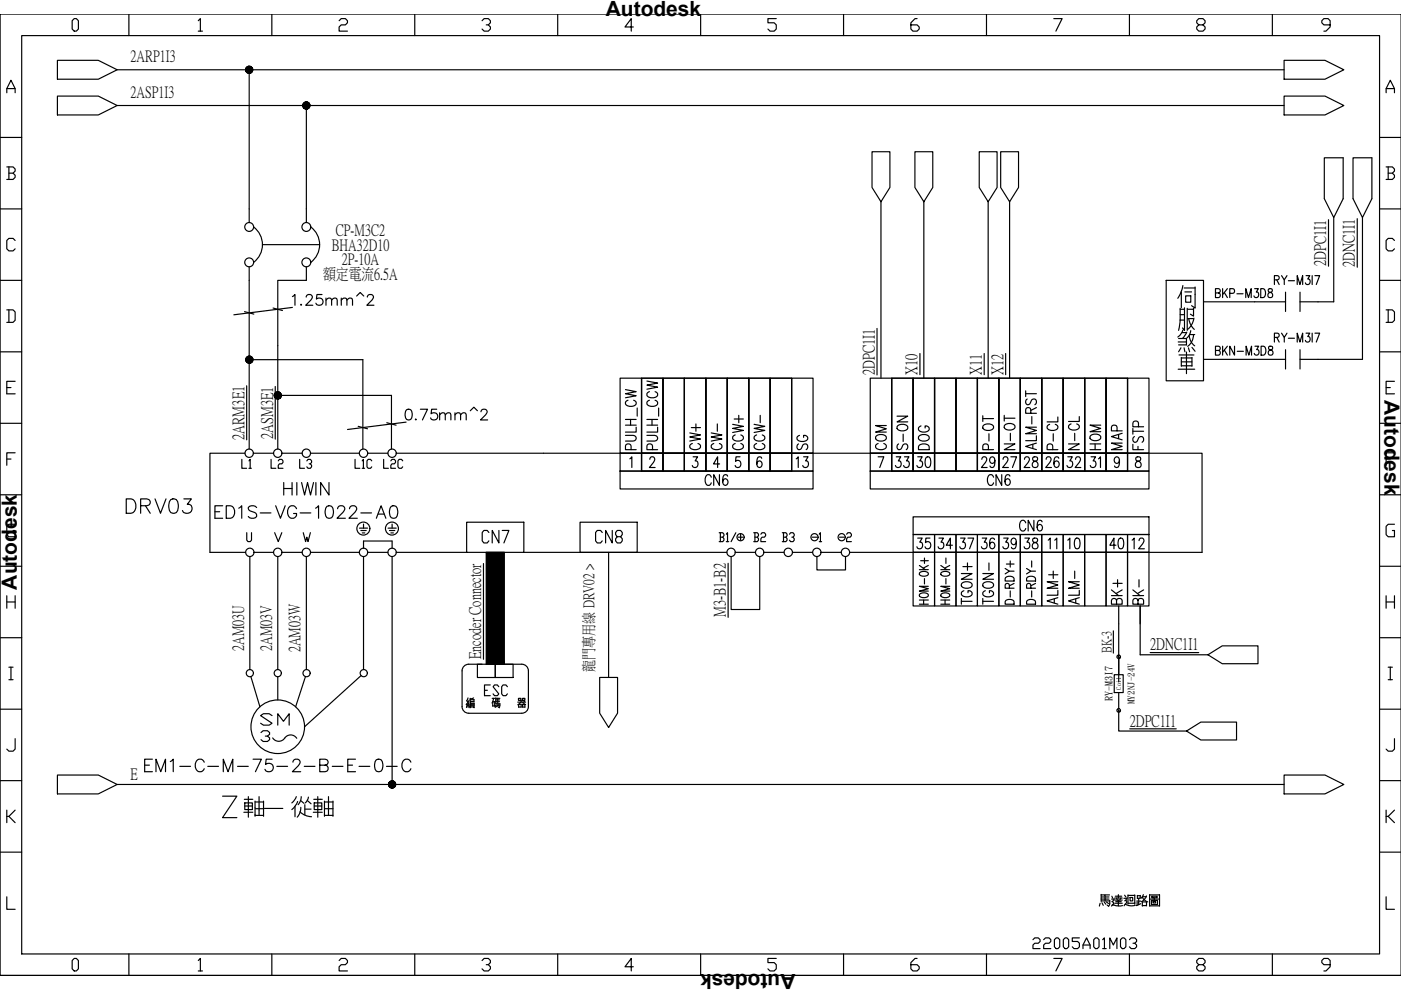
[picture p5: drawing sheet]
<svg xmlns="http://www.w3.org/2000/svg" width="297mm" height="210mm" viewBox="0 0 297 210" stroke-linecap="round" stroke-linejoin="round" font-family="sans-serif">
<g fill="none" stroke="#000" stroke-width=".25">
<path d="M1.4 19.7v-.9l.9-1.8 .9 1.8v.9M1.4 18.8h1.8M4.6 7.5h287.9v194.8h-287.9zM15.7 3.9h.5l.4 .5v1.8l-.4 .4h-.5l-.4-.4v-1.8zM27.3 3v4.5M42 4.4l.5-.5v2.7M42 6.6h.9M57.6 3v4.5M71.9 4.4l.4-.5h.9l.5 .5v.4l-.5 .5h-.9l-.4 .4v.9h1.8M87.9 3v4.5M102.2 4.4l.4-.5h.9l.5 .5v.4l-.5 .5h-.4M103.5 5.3l.5 .4v.5l-.5 .4h-.9l-.4-.4"/>
<path d="M118.2 3v4.5M134.3 5.7h-1.8l1.3-1.8v2.7M148.5 3v4.5M164.6 3.9h-1.8v.9h1.3l.5 .5v.9l-.5 .4h-.8l-.5-.4M178.8 3v4.5M194.4 3.9h-.4l-.9 .9v1.4l.5 .4h.8l.5-.4v-.5l-.5-.4h-1.3M209.2 3v4.5M223.4 3.9h1.8l-1.3 2.7M239.5 3v4.5M254.2 5.3l-.5-.5v-.4l.5-.5h.9l.4 .5v.4l-.4 .5h-.9l-.5 .4v.5l.5 .4h.9l.4-.4v-.5l-.4-.4M269.8 3v4.5M282 5.3h-1.3l-.5-.5v-.4l.5-.5h.9l.4 .5v1.3l-.9 .9h-.4"/>
<path d="M293.9 19.7v-.9l.9-1.8 .9 1.8v.9M293.9 18.8h1.8M.1 29.1h4.5M1.4 35.4h1.4l.4 .4v.5l-.4 .4M1.9 36.7h.9l.4 .5v.4l-.4 .4h-1.4M1.9 35.4v2.6M292.5 29.1h4.5M293.9 35.4h1.3l.5 .4v.5l-.5 .4M294.3 36.7h.9l.5 .5v.4l-.5 .4h-1.3M294.3 35.4v2.6M.1 44.3h4.5M.1 59.4h4.5"/>
<path d="M3.2 51l-.4-.5h-.9l-.5 .5v1.8l.5 .4h.9l.4-.4M292.5 44.3h4.5M292.5 59.4h4.5M295.7 51l-.5-.5h-.9l-.4 .5v1.8l.4 .4h.9l.5-.4M.1 74.6h4.5M1.4 65.7h1.4l.4 .4v1.8l-.4 .5h-1.4M1.9 65.7v2.7M292.5 74.6h4.5M293.9 65.7h1.3l.5 .4v1.8l-.5 .5h-1.3M294.3 65.7v2.7M.1 89.8h4.5M1.4 82.2h.9"/>
<path d="M1.4 97.3h.9M3.2 80.8h-1.8v2.7h1.8M3.2 96h-1.8v2.7M292.5 89.8h4.5M293.9 82.2h.9M293.9 97.3h.9M295.7 80.8h-1.8v2.7h1.8M295.7 96h-1.8v2.7M.1 104.9h4.5M3.2 111.2h-1.3l-.5 .4v1.8l.5 .4h1.3v-1.3h-.4M292.5 104.9h4.5M295.7 111.2h-1.4l-.4 .4v1.8l.4 .4h1.4v-1.3h-.5"/>
<path d="M.1 120.1h4.5M.1 135.2h4.5M1.4 126.3v2.7M1.4 127.6h1.8M3.2 126.3v2.7M292.5 120.1h4.5M292.5 135.2h4.5M293.9 127.6h1.8M293.9 126.3v2.7M295.7 126.3v2.7M.1 150.4h4.5M1.9 141.5h.9"/>
<path d="M1.9 144.1h.9M2.3 141.5v2.6M3.2 156.6v2.2l-.4 .5h-.9l-.5-.5M292.5 150.4h4.5M294.3 141.5h.9M294.3 144.1h.9M294.8 141.5v2.6M295.7 156.6v2.2l-.5 .5h-.9l-.4-.5M.1 165.5h4.5M1.4 171.8v2.6M1.9 173.1l1.3 1.3M3.2 171.8l-1.3 1.3h-.5"/>
<path d="M292.5 165.5h4.5M293.9 171.8v2.6M294.3 173.1l1.4 1.3M295.7 171.8l-1.4 1.3h-.4M.1 180.7h4.5M1.4 190.1v2.7h1.8M292.5 180.7h4.5M293.9 190.1v2.7h1.8M.1 206.8h296.9M15.7 203.2h.5l.4 .5v1.7l-.4 .5h-.5l-.4-.5v-1.7zM27.3 202.3v4.5M42 203.7l.5-.5v2.7"/>
<path d="M42 205.9h.9M57.6 202.3v4.5M71.9 203.7l.4-.5h.9l.5 .5v.4l-.5 .4h-.9l-.4 .5v.9h1.8M87.9 202.3v4.5M102.2 203.7l.4-.5h.9l.5 .5v.4l-.5 .4h-.4M103.5 204.5l.5 .5v.4l-.5 .5h-.9l-.4-.5M118.2 202.3v4.5M134.3 205h-1.8l1.3-1.8v2.7M148.5 202.3v4.5M164.6 203.2h-1.8v.9h1.3l.5 .4v.9l-.5 .5h-.8l-.5-.5M178.8 202.3v4.5M194.4 203.2h-.4l-.9 .9v1.3l.5 .5h.8l.5-.5v-.4l-.5-.5h-1.3"/>
<path d="M209.2 202.3v4.5M223.4 203.2h1.8l-1.3 2.7M239.5 202.3v4.5M254.2 204.5l-.5-.4v-.4l.5-.5h.9l.4 .5v.4l-.4 .4h-.9l-.5 .5v.4l.5 .5h.9l.4-.5v-.4l-.4-.5M269.8 202.3v4.5M282 204.5h-1.3l-.5-.4v-.4l.5-.5h.9l.4 .5v1.3l-.9 .9h-.4"/>
</g>
<g fill="none" stroke="#000" stroke-width=".25">
<path d="M233.2 191.5l-.1 .6M233.5 189.7h.8v1.3M233.5 189.6v1.5M233.5 190.6h1.6M233.5 191h1.8M233.5 190.2h1.6M233.6 191.4l.3 .5M234.1 191.3l.4 .4M234.3 189.7h.9M234.6 191.2l.4 .4M234.7 191.9l.3 .2M235.3 190.9a1.3 1.3 0 0 1-.3 1.3"/>
<path d="M235.7 190.6h.5M235.7 190l.2 .4M235.8 191.9l1.5 .2 .7-.1M236 191.8l-.3 .3M236.2 190.6l-.4 .6 .3 .2-.2 .4M236.3 190.4h1.6M236.3 190.8h1.6M236.3 191.5h1.6M236.4 190h1.4M236.6 191.2h1.1M236.7 190.4l.2 .4M237.1 190.8v1.3"/>
<path d="M237.1 189.7v.7M237.7 190.4l-.3 .4M238.3 190.5h.6M238.4 189.8l.3 .4M238.5 191h.3l.1 .3-.6 .8M238.6 191.7l1.2 .4 .9-.2M239 190.3l-.5 .7M239.2 189.7v2M239.2 191.5h1.4M239.2 189.8h1.4M239.6 190.3h.6v.7h-.6zM240.6 189.7v2"/>
<path d="M241.1 191v.9M241.1 189.8v.7M241.1 189.9h.7M241.4 191.1h.5M241.4 190.5v1.3M241.8 189.8v.7h-.7M241.9 191.6l-1 .4M242.2 190.2l.5 .7 .7 .3M242.2 191.2h.9M242.2 191.2v.8h.9M242.2 192v.1M242.3 190.1h.7"/>
<path d="M242.4 189.7l-.5 .8M243.1 190l-.4 .7-.7 .5M243.1 191.1v1M243.7 189.7v2.4M243.7 189.7h2.1M243.7 192.1h2.1M243.9 190.6h1.7M244.1 190.9h1.3v.9h-1.3zM244.2 190h1.1v.3h-1.1zM244.5 191.1v.4h.5v-.4h-.5M244.7 190.3v.5M245.8 189.7v2.4"/>
</g>
<!-- layer: 0 -->
<g fill="none" stroke="#000" stroke-width=".25">
<path d="M12.2 12.8h8.6l4 2-4 2h-8.6zM24.8 14.8h247.5M52.8 14.8v32.4M272.3 12.8h8.6l4 2-4 2h-8.6zM12.2 20.4h8.6l4 2-4 2h-8.6zM24.8 22.4h247.5M65 22.4v24.8M207.6 32.2h3.8v7.5l-1.9 3.1-1.9-3.1zM212.2 32.2h3.7v7.5l-1.8 3.1-1.9-3.1zM272.3 20.4h8.6l4 2-4 2h-8.6zM280.8 33.5h4v8.6l-2 4-2-4zM286.9 33.5h4v8.6l-2 4-2-4z"/>
<path d="M52.8 56.6v38.6M53.8 48.1a4.7 4.7 0 0 1 0 7.5M55.6 51.9h12.2M65 56.6v2.8h-6.1v35.8M65.9 48.1a4.7 4.7 0 0 1 0 7.5M186.8 42.8l-1.9-3.1v-7.5h3.8v7.5l-1.9 3.1v37.4M195.9 42.8l-1.9-3.1v-7.5h3.8v7.5l-1.9 3.1v37.4M209.5 42.8v37.4M214.1 42.8v37.4M270.2 59.3l.9-.1 .1-.2-.1-.5-.9-.1v1.9M271.7 58.4l.6 .9 .6-.9M273.2 59.5h1.3"/>
<path d="M276.9 58.4h.8l-.4 .8a.56 .56 0 0 1 .4 .8 .56 .56 0 0 1-.9 0M278.2 58.4v1.9M278.8 58.4h1l-.7 1.9M281.7 46.6v9.8M282.8 46.1v17.9h-7.2M287.8 46.4v10.3M288.9 46.1v30.1h-13.3M51.8 66.1l2 .5M52.8 76.3h24.1v18.9M57.9 65.3l2 .5M62 65.2l-12.4 1.5M185.9 69.6v9.9"/>
<path d="M195 74.9v4.5M208.7 74.9v4.5M213.2 74.9v4.5M270.2 71.5l.9-.1 .1-.2-.1-.5-.9-.1v1.9M271.7 70.6l.6 .9 .6-.9M272.6 61.9v4.1M273.2 71.7h1.3M275 72.5v-1.9l.6 1.9 .6-1.9v1.9M275 60.3v-1.9l.6 1.9 .6-1.9v1.9M275.6 61.9v4.1M275.6 74.1v4.1M276.9 70.6h.8l-.4 .8a.56 .56 0 0 1 .4 .8 .56 .56 0 0 1-.9 0"/>
<path d="M278.2 70.6v1.9M278.8 70.6h1l-.7 1.9M51.9 96.1h-7.4v21h7.6M52.3 81.8v11.5M53.7 96.1h4.3M58.4 81.9v11.2M58.9 83.8h24.1v11.4M59.8 96.1h4.3M65.8 96.1h10.4M75.9 90.4l2 .5M78 96.1h4.3M82 89.6l2 .6"/>
<path d="M84 96.1h170.9v21h-74.8M86.1 89.5l-12.4 1.6M131.5 99.9h40.9v3.8h-40.9zM131.5 96.1h4.5v3.8h-4.5zM131.5 80.2h4.5v15.9h-4.5zM133.5 97.3l.5-.4v2.2M136 96.1h4.6v3.8h-4.6zM136 80.2h4.6v15.9h-4.6zM137.8 97.4l.3-.5h.4l.2 .2a.81 .81 0 0 1-.1 .9l-.9 1.1h1.2M140.6 96.1h4.5v3.8h-4.5zM140.6 80.2h4.5v15.9h-4.5zM145.1 96.1h4.6v3.8h-4.6z"/>
<path d="M145.1 80.2h4.6v15.9h-4.6zM147 96.9h.9l-.5 .8a.67 .67 0 0 1 .5 1 .67 .67 0 0 1-1.1 0M149.7 96.1h4.5v3.8h-4.5zM149.7 80.2h4.5v15.9h-4.5zM152.6 98.4h-1.3l.8-1.5v2.2M154.2 96.1h4.5v3.8h-4.5zM154.2 80.2h4.5v15.9h-4.5zM156.9 96.9h-.9v.9a.7 .7 0 0 1 .9 .1 .7 .7 0 0 1 0 .9 .7 .7 0 0 1-.9 .1l-.1-.2M158.7 96.1h4.6v3.8h-4.6zM158.7 80.2h4.6v15.9h-4.6zM161.5 97.2a.49 .49 0 0 0-.8-.2 1.54 1.54 0 0 0 .3 2.1 .67 .67 0 0 0 .6-.8 .67 .67 0 0 0-.9-.5l-.2 .6M163.3 96.1h4.5v3.8h-4.5z"/>
<path d="M163.3 80.2h4.5v15.9h-4.5zM167.8 80.2h4.6v15.9h-4.6zM169.5 92.3a.67 .67 0 0 0-.5 .8 .67 .67 0 0 0 .8 .5l.9-.1a.63 .63 0 0 0 .5-.8 .63 .63 0 0 0-.8-.4v.4M184.5 99.9h59.1v3.8h-59.1zM184.5 96.1h4.6v3.8h-4.6zM184.5 80.2h4.6v15.9h-4.6zM186.2 96.9h1.2l-.9 2.2M189.1 80.2h4.5v15.9h-4.5zM193.6 80.2h4.5v15.9h-4.5zM198.1 96.1h4.6v3.8h-4.6zM198.1 80.2h4.6v15.9h-4.6zM202.7 96.1h4.5v3.8h-4.5z"/>
<path d="M202.7 80.2h4.5v15.9h-4.5zM207.2 80.2h4.6v15.9h-4.6zM211.8 80.2h4.5v15.9h-4.5zM216.3 80.2h4.6v15.9h-4.6zM220.9 80.2h4.5v15.9h-4.5zM225.4 80.2h4.6v15.9h-4.6zM230 80.2h4.5v15.9h-4.5zM234.5 96.1h4.6v3.8h-4.6zM234.5 80.2h4.6v15.9h-4.6zM237.3 97.6a.61 .61 0 0 1-.6 .7 .67 .67 0 0 1-.5-.9 .67 .67 0 0 1 .9-.4 1.93 1.93 0 0 1 0 2 .48 .48 0 0 1-.8-.2M239.1 96.1h4.5v3.8h-4.5zM239.1 80.2h4.5v15.9h-4.5z"/>
<path d="M240.2 94.2v1.1h2.3M240.2 91.4h2.3M240.5 92.6a.6 .6 0 0 0-.3 .7 .6 .6 0 0 0 .8 .4l.5-1a.57 .57 0 0 1 1 .3v.3l-.4 .5M240.9 97a.52 .52 0 0 0 .2 .7 .71 .71 0 0 1 .8 .7 .71 .71 0 0 1-.7 .7 .74 .74 0 0 1-.4-.9 .74 .74 0 0 1 .8-.5 .46 .46 0 0 0 .3-.4 .46 .46 0 0 0-.4-.4zM241.3 94.6v.7M241.4 90.5v-.8a.62 .62 0 0 0-.6-.4 .62 .62 0 0 0-.6 .4v.8h2.3M52.3 112.9v1.6l.3 .3h.5l.2-.3v-1.6M53 118v24M53.9 117.1h4.1M58.2 112.9l.8 1.9 .7-1.9M58.9 118v24M59.8 117.1h4.3"/>
<path d="M64.3 112.9l.5 1.9 .3-.9 .2 .9 .5-1.9M65 118v24M65.8 117.1h10.4M77.1 116.2v-1.5h6v1.5M77.1 118v24M78 117.1h4.3M83.1 118v48.3M84 117.1h14.9M98.9 110.7h12.2v6.4h-12.2zM102.5 119.5v20.3M103.1 117.1h3.8v23.7h-3.8zM111.1 117.1h43"/>
<path d="M123 110.7h12.1v6.4h-12.1zM129 117.1v26.5M154.4 119.4v11.5M155 118v11.2h6.1v-11.2M162 117.1h4.2M168 117.1h4.3M173.2 118v2.8h6.1v-2.8M174.1 117.1h4.3M193.6 109.6h50v3.7h-50zM193.6 117.1h4.5v11.4h-4.5zM194.9 119.9l1.3 .9M196 118.3v1.2"/>
<path d="M196.8 119.9l-1.1 .6M198.1 117.1h4.6v11.4h-4.6zM199.5 119.9l1.2 .9M200.6 118.3v1.2M201.4 119.9l-1.1 .6M202.7 117.1h4.5v11.4h-4.5zM207.2 117.1h4.6v11.4h-4.6zM211.8 117.1h4.5v11.4h-4.5zM216.3 117.1h4.6v11.4h-4.6zM218.7 118.9v1.3M220.9 117.1h4.5v11.4h-4.5zM225.4 117.1h4.6v11.4h-4.6z"/>
<path d="M230 113.3h4.5v3.8h-4.5zM230 117.1h4.5v11.4h-4.5zM234.5 117.1h4.6v11.4h-4.6zM239.1 117.1h4.5v11.4h-4.5zM194.9 128.1h1.9M194.9 127.2h1.9M194.9 120.8h1.9M195 126a1.38 1.38 0 0 1 1.8 .1 1.07 1.07 0 0 1-1.8 .4zM195 121.4a1.38 1.38 0 0 1 1.8 .1 1.07 1.07 0 0 1-1.8 .4zM195.8 127.2v.9M196 122.7v1.1M196.8 124.3h-1.9l1.9 .5-1.9 .5h1.9"/>
<path d="M199.5 128.1h1.9M199.5 127.2h1.9M199.5 120.8h1.9M199.6 126a1.38 1.38 0 0 1 1.8 .1 1.07 1.07 0 0 1-1.8 .4zM199.6 121.4a1.38 1.38 0 0 1 1.8 .1 1.07 1.07 0 0 1-1.8 .4zM200.4 127.2v.9M200.6 122.7v1.1M201.4 124.3h-1.9l1.9 .5-1.9 .5h1.9M217.7 120.5l.9 .6-.9 .6M217.7 127.4a1.19 1.19 0 0 1 1.8 .2v.5h-1.8zM217.7 122.5a1.18 1.18 0 0 1 1.8 .2v.5h-1.8zM218.6 124.7l-.1-.9-.3-.1-.5 .1v.9h1.8"/>
<path d="M218.6 121.1h.9M218.7 125.3v1.3M219.5 123.7l-.9 .5M236.1 133.8v4.7M237.2 128.5v16.1M241.7 128.5v10.3h14.4l3-1.9h7.6v3.8h-7.6l-3-1.9M243.9 138.4h10.2M53.2 143.5l1.9 6.4M58.9 143.5v4.9M64.8 143.4l-2.1 6.5M76.6 143.2l-12 10.9M98.9 148.5l.3 .4"/>
<path d="M99 149.4l-.1 .6M99.1 149.4l.1 .6M99.2 148l-.2 .6M99.3 149l.2 .4M99.3 149.4l.1 .4M99.5 148.4l-.6 .9 .5-.1M99.7 148.1v1.1l-.2 .9M99.7 148.7h.8M99.7 148.4h.8M99.8 149.1v1M99.8 149.1h.7M99.8 149.5h.7"/>
<path d="M100.4 148l-.7 .2M101.2 140.8h3.8v2.8h-3.8zM102.2 140.8h-2.8a1.4 1.4 0 0 0-1.4 1.4v7.6a1.41 1.41 0 0 0 1.4 1.4h11.2a1.4 1.4 0 0 0 1.4-1.4v-7.6a1.4 1.4 0 0 0-1.4-1.4h-4.6M105 140.8h3.8v2.8h-3.8zM109.8 148.9h1.6M110.8 148.1h.5v.4h-.5zM110.8 149.4h.5v.6M110.8 149.3v.7M110.8 148.9l.6 .5M110.8 149.9h.5M111 148.6l.2 .2M127.1 143.6h3.8v7.6l-1.9 3-1.9-3z"/>
<path d="M237.2 150.6v4.4h14.4M239.5 154.5h9.9M251.6 155l3-1.9h7.6v3.8h-7.6zM12.2 164.3h8.6l4 2-4 2h-8.6zM24.8 166.3h247.5M47.2 168.8h3l-3 4.6h3M51.7 172.2h1.9M51.8 169.5h1.8M51.9 170.2h1.6v1.4h-1.6zM51.9 170.9h1.6M52.7 168.9v4.4M54.1 170h1.8"/>
<path d="M54.1 172.9h1.8M54.1 169.9v3.2M54.2 171.5h1.7M54.9 168.9v4M55.9 169.9v3.2M56.1 171.4h3.9M62.5 171v2.2M62.8 168.9l-.4 .7-.5 .6M63.1 169.9l-.4 .8-.8 1M63.6 172.1l1.1 .8 1.3 .3M63.8 171.2l-.1 .9-.7 1.2M63.8 169.8l.6 .5"/>
<path d="M63.9 168.9l-.1 .7-.6 1M64.6 170.6v2.2M64.6 171.6h1.4M65.2 169.8l.8 .6M65.4 169l-.2 .7-.5 .5M66.4 172.2h1.9M66.5 169.5h1.8M66.6 170.2h1.6v1.4h-1.6zM66.6 170.9h1.6M67.4 168.9v4.4M68.8 170h1.8M68.8 172.9h1.8"/>
<path d="M68.8 169.9v3.2M68.9 171.5h1.7M69.6 168.9v4M70.6 169.9v3.2M272.3 164.3h8.6l4 2-4 2h-8.6z"/>
<circle cx="52.8" cy="48.1" r=".94"/>
<circle cx="52.8" cy="55.6" r=".94"/>
<circle cx="64.9" cy="55.6" r=".94"/>
<circle cx="64.9" cy="48.1" r=".94"/>
<circle cx="53" cy="117.1" r=".89"/>
<circle cx="58.9" cy="117.1" r=".89"/>
<circle cx="64.9" cy="117.1" r=".89"/>
<circle cx="77" cy="112.1" r="1.38"/>
<circle cx="77.1" cy="117.1" r=".89"/>
<circle cx="83.1" cy="112.1" r="1.38"/>
<circle cx="83.1" cy="117.1" r=".89"/>
<circle cx="155" cy="117.1" r=".89"/>
<circle cx="161.1" cy="117.1" r=".89"/>
<circle cx="167.1" cy="117.1" r=".89"/>
<circle cx="173.2" cy="117.1" r=".89"/>
<circle cx="179.2" cy="117.1" r=".89"/>
<circle cx="53" cy="142.7" r=".76"/>
<circle cx="58.9" cy="154.1" r="5.7"/>
<circle cx="58.9" cy="142.7" r=".76"/>
<circle cx="65" cy="142.7" r=".76"/>
<circle cx="77.1" cy="142.7" r=".76"/>
</g>
<g fill="#000" stroke="#000" stroke-width=".21">
<path d="M52.8 14.8h.8v.1zM65 22.4h.7v.1zM52.9 76.3h.7v.1zM58.9 83.8h.7v.2z"/>
<path d="M52.1 14.9v.1l.7-.2zM52.1 15l.7-.2-.6 .3zM52.2 15.1v.1l.6-.4z"/>
<path d="M52.1 14.6v.1l.7 .1zM52.1 14.7l.7 .1h-.7zM52.1 14.8v.1l.7-.1z"/>
<path d="M52.2 15.2l.1 .1 .5-.5zM52.3 15.3l.5-.5-.4 .6zM52.8 14.8l-.4 .6 .1 .1z"/>
<path d="M52.3 14.3h-.1l.6 .5zM52.2 14.3l.6 .5-.6-.4zM52.2 14.4l-.1 .2 .7 .2z"/>
<path d="M52.8 14.8l-.3 .7h.1zM52.8 14.8l-.1 .7h-.1zM52.8 14.8l-.1 .7 .1 .1z"/>
<path d="M52.5 14.1l.3 .7-.2-.7zM52.4 14.2l.1-.1 .3 .7zM52.3 14.3l.5 .5-.4-.6z"/>
<path d="M52.8 14.8v.8l.2-.1zM52.8 14.8l.3 .7h-.1zM52.8 14.8l.3 .7h.1z"/>
<path d="M52.8 14v.8l.2-.8zM52.7 14h.1v.8zM52.6 14.1l.2 .7-.1-.8z"/>
<path d="M52.8 14.8l.4 .7 .1-.1zM52.8 14.8l.6 .5-.1 .1zM52.8 14.8l.6 .5v-.1z"/>
<path d="M53.2 14.1l-.4 .7 .5-.6zM53.1 14.1h.1l-.4 .7zM53 14l-.2 .8 .3-.7z"/>
<path d="M52.8 14.8l.6 .4 .1-.1zM52.8 14.8l.8 .2-.1 .1zM52.8 14.8l.8 .2v-.1z"/>
<path d="M52.8 14.8l.7-.4-.1-.1zM53.4 14.3l-.6 .5zM53.3 14.2l-.5 .6 .6-.5z"/>
<path d="M52.8 14.8h.8v-.1zM52.8 14.8l.8-.2v.1zM52.8 14.8l.8-.2-.1-.2z"/>
<path d="M64.2 22.5v.1l.8-.2zM64.2 22.6l.8-.2-.7 .3zM64.3 22.7v.1l.7-.4z"/>
<path d="M64.2 22.1v.1l.8 .2zM64.2 22.2l.8 .2h-.8zM64.2 22.4v.1l.8-.1z"/>
<path d="M64.3 22.8l.1 .1 .6-.5zM64.4 22.9l.6-.5-.5 .6zM65 22.4l-.5 .6h.1z"/>
<path d="M64.4 21.8l-.1 .1 .7 .5zM64.3 21.9l.7 .5-.7-.4zM64.3 22l-.1 .1 .8 .3z"/>
<path d="M65 22.4l-.4 .6 .1 .1zM65 22.4l-.2 .7h-.1zM65 22.4l-.2 .7h.2z"/>
<path d="M64.6 21.7l.4 .7-.3-.7zM64.5 21.8l.1-.1 .4 .7zM64.4 21.8l.6 .6-.5-.6z"/>
<path d="M65 22.4v.7h.1zM65 22.4l.2 .7h-.1zM65 22.4l.2 .7 .1-.1z"/>
<path d="M65 21.6v.8l.1-.8zM64.8 21.6h.2v.8zM64.7 21.7l.3 .7-.2-.8z"/>
<path d="M65 22.4l.3 .6h.1zM65 22.4l.5 .5-.1 .1zM65 22.4l.5 .5 .1-.1z"/>
<path d="M65.3 21.7l-.3 .7 .4-.6zM65.2 21.7h.1l-.3 .7zM65.1 21.6l-.1 .8 .2-.7z"/>
<path d="M65 22.4l.6 .4v-.1zM65 22.4l.7 .2-.1 .1zM65 22.4l.7 .2v-.1z"/>
<path d="M65 22.4l.6-.4v-.1zM65 22.4l.5-.6 .1 .1zM65.4 21.8l-.4 .6 .5-.6z"/>
<path d="M65 22.4h.7v-.2zM65 22.4l.7-.3v.1zM65 22.4l.7-.3-.1-.1z"/>
<path d="M52.1 76.4v.1l.8-.2zM52.1 76.5l.8-.2-.7 .3zM52.2 76.6l.1 .1 .6-.4z"/>
<path d="M52.1 76v.1l.8 .2zM52.1 76.1l.8 .2h-.8zM52.1 76.3v.1l.8-.1z"/>
<path d="M52.3 76.7v.1l.6-.5zM52.9 76.3l-.5 .6-.1-.1zM52.9 76.3l-.5 .6h.1z"/>
<path d="M52.3 75.7v.1l.6 .5zM52.3 75.8l.6 .5-.7-.4zM52.2 75.9l-.1 .1 .8 .3z"/>
<path d="M52.9 76.3l-.4 .6 .1 .1zM52.9 76.3l-.2 .7h-.1zM52.9 76.3l-.2 .7h.2z"/>
<path d="M52.5 75.6l.4 .7-.3-.8zM52.4 75.6h.1l.4 .7zM52.3 75.7l.6 .6-.5-.7z"/>
<path d="M52.9 76.3v.7h.1zM52.9 76.3l.2 .7h-.1zM52.9 76.3l.2 .7 .1-.1z"/>
<path d="M52.9 75.5v.8l.1-.8zM52.7 75.5h.2v.8zM52.6 75.5l.3 .8-.2-.8z"/>
<path d="M52.9 76.3l.3 .6h.1zM52.9 76.3l.5 .5-.1 .1zM52.9 76.3l.5 .5 .1-.1z"/>
<path d="M53.2 75.6l-.3 .7 .4-.7zM53.1 75.5l.1 .1-.3 .7zM53 75.5l-.1 .8 .2-.8z"/>
<path d="M52.9 76.3l.6 .4v-.1zM52.9 76.3l.7 .2-.1 .1zM52.9 76.3l.7 .2v-.1z"/>
<path d="M52.9 76.3l.6-.4v-.1zM52.9 76.3l.5-.6 .1 .1zM53.3 75.6l-.4 .7 .5-.6z"/>
<path d="M52.9 76.3h.7v-.2zM52.9 76.3l.7-.3v.1zM52.9 76.3l.7-.3-.1-.1z"/>
<path d="M58.1 84l.1 .1 .7-.3zM58.2 84.1l.7-.3-.7 .4zM58.2 84.2l.1 .1 .6-.5z"/>
<path d="M58.2 83.6l-.1 .1 .8 .1zM58.1 83.7l.8 .1h-.8zM58.1 83.8v.2l.8-.2z"/>
<path d="M58.3 84.3l.1 .1 .5-.6zM58.4 84.4l.5-.6-.5 .6zM58.9 83.8l-.5 .6 .1 .1z"/>
<path d="M58.4 83.3l-.1 .1 .6 .4zM58.3 83.4l.6 .4-.7-.3zM58.2 83.5v.1l.7 .2z"/>
<path d="M58.9 83.8l-.4 .7 .2 .1zM58.9 83.8l-.1 .8h-.1zM58.9 83.8l-.1 .8h.1z"/>
<path d="M58.5 83.2l.4 .6-.2-.7zM58.4 83.2h.1l.4 .6zM58.4 83.3l.5 .5-.5-.6z"/>
<path d="M58.9 83.8v.8h.1zM58.9 83.8l.2 .8h-.1zM58.9 83.8l.2 .8 .1-.1z"/>
<path d="M58.9 83.1v.7l.1-.7zM58.8 83.1h.1v.7zM58.7 83.1l.2 .7-.1-.7z"/>
<path d="M58.9 83.8l.3 .7 .1-.1zM58.9 83.8l.5 .6h-.1zM58.9 83.8l.5 .6 .1-.1z"/>
<path d="M59.2 83.2l-.3 .6 .4-.6zM59.1 83.1l.1 .1-.3 .6zM59 83.1l-.1 .7 .2-.7z"/>
<path d="M58.9 83.8l.6 .5 .1-.1zM58.9 83.8l.7 .3v.1zM58.9 83.8l.7 .3v-.1z"/>
<path d="M58.9 83.8l.7-.3-.1-.1zM58.9 83.8l.5-.5 .1 .1zM59.3 83.2l-.4 .6 .5-.5z"/>
<path d="M58.9 83.8h.7v-.1zM58.9 83.8l.7-.2v.1zM58.9 83.8l.7-.2v-.1z"/>
<path d="M103.1 117.1l3.8 23.7v-23.7zM103.1 117.1l3.8 23.7h-3.8z"/>
<path d="M82.4 166.4v.2l.7-.3zM82.4 166.6l.7-.3-.6 .4zM82.5 166.7v.1l.6-.5z"/>
<path d="M82.5 166.8l.1 .1 .5-.6zM83.1 166.3l-.4 .6h-.1zM83.1 166.3l-.4 .6 .1 .1z"/>
<path d="M83.1 166.3l-.3 .7h.1zM83.1 166.3l-.1 .8-.1-.1zM83.1 166.3l-.1 .8h.1z"/>
<path d="M83.1 166.3v.8h.2zM83.1 166.3l.3 .7-.1 .1zM83.1 166.3l.3 .7h.1z"/>
<path d="M83.1 166.3l.4 .7 .1-.1zM83.1 166.3l.6 .6h-.1zM83.1 166.3l.6 .6v-.1z"/>
<path d="M83.1 166.3l.6 .5 .1-.1zM83.1 166.3l.8 .3-.1 .1zM83.1 166.3l.8 .3v-.2z"/>
</g>
<!-- layer: QCN -->
<g fill="none" stroke="#000" stroke-width=".25">
<path d="M236.9 139l.6 .5M237.2 139.6v3.5M236.2 143.1h1.9v3.7h-1.9zM236.9 150.4l.6 .5M237.2 146.8v3.4"/>
<circle cx="237.2" cy="139.3" r=".38"/>
<circle cx="237.2" cy="150.6" r=".38"/>
</g>
<path d="M0 3h297v203.8h-297z" fill="none" stroke="#000" stroke-width=".21"/>
<text font-size="24.7" x="235.3" y="77.3">服</text>
<text font-size="16.8" x="243.8" y="75.8">煞</text>
<text font-size="6.6" x="25.8" y="110.1">DRV03</text>
<g font-size="6.2">
<text x="68.1" y="66">mm^2</text>
<text x="92.4" y="90.3">mm^2</text>
<text x="44.8" y="111.1">ED1S-VG-1022-A0</text>
<text x="101.2" y="116.4">CN7</text>
<text x="125.2" y="116.4">CN8</text>
</g>
<g font-size="5.7">
<text x="85" y="90.3">0.75</text>
<text x="136.2" y="96.7" transform="rotate(-90 136.2 96.7)">PULH_CW</text>
<text x="140.8" y="96.7" transform="rotate(-90 140.8 96.7)">PULH_CCW</text>
<text x="212" y="96.7" transform="rotate(-90 212 96.7)">P-OT</text>
<text x="239.2" y="96.7" transform="rotate(-90 239.2 96.7)">MAP</text>
<text x="59.3" y="106.2">HIWIN</text>
<text x="215.2" y="113.9">CN6</text>
<text x="207.4" y="129.5" transform="rotate(-90 207.4 129.5)">TGON+</text>
<text x="212" y="129.5" transform="rotate(-90 212 129.5)">TGON-</text>
<text x="239.2" y="129.5" transform="rotate(-90 239.2 129.5)">BK+</text>
<text x="243.8" y="129.5" transform="rotate(-90 243.8 129.5)">BK-</text>
<text x="102" y="148.9">ESC</text>
<text x="54.3" y="154.9">SM</text>
<text x="29.6" y="164.7">EM1-C-M-75-2-B-E-0-C</text>
<text x="218" y="202.5">22005A01M03</text>
</g>
<g font-size="5.3">
<text x="61" y="66">1.25</text>
<text x="149.6" y="96.7" transform="rotate(-90 149.6 96.7)">CW+</text>
<text x="154.2" y="96.7" transform="rotate(-90 154.2 96.7)">CW-</text>
<text x="158.7" y="96.7" transform="rotate(-90 158.7 96.7)">CCW+</text>
<text x="163.3" y="96.7" transform="rotate(-90 163.3 96.7)">CCW-</text>
<text x="167.9" y="100.2">13</text>
<text x="189.1" y="100.2">33</text>
<text x="189.1" y="96.7" transform="rotate(-90 189.1 96.7)">COM</text>
<text x="193.7" y="100.2">30</text>
<text x="193.7" y="96.7" transform="rotate(-90 193.7 96.7)">S-ON</text>
<text x="198.3" y="96.7" transform="rotate(-90 198.3 96.7)">DOG</text>
<text x="207.1" y="100.2">29</text>
<text x="211.7" y="100.2">27</text>
<text x="216.3" y="96.7" transform="rotate(-90 216.3 96.7)">N-OT</text>
<text x="216.3" y="100.2">28</text>
<text x="220.8" y="100.2">26</text>
<text x="220.8" y="96.7" transform="rotate(-90 220.8 96.7)">ALM-RST</text>
<text x="225.4" y="100.2">32</text>
<text x="225.4" y="96.7" transform="rotate(-90 225.4 96.7)">P-CL</text>
<text x="230" y="96.7" transform="rotate(-90 230 96.7)">N-CL</text>
<text x="230.4" y="100.2">31</text>
<text x="234.6" y="96.7" transform="rotate(-90 234.6 96.7)">HOM</text>
<text x="148.5" y="104.1">CN6</text>
<text x="208.5" y="104.1">CN6</text>
<text x="193.7" y="117.5">35</text>
<text x="197.9" y="117.5">34</text>
<text x="202.5" y="117.5">37</text>
<text x="207.1" y="117.5">36</text>
<text x="211.7" y="117.5">39</text>
<text x="216.3" y="117.5">38</text>
<text x="221.2" y="117.5">11</text>
<text x="225.4" y="117.5">10</text>
<text x="234.6" y="117.5">40</text>
<text x="239.2" y="117.5">12</text>
<text x="225.4" y="129.5" transform="rotate(-90 225.4 129.5)">ALM+</text>
<text x="230" y="129.5" transform="rotate(-90 230 129.5)">ALM-</text>
<text x="54.3" y="158.4">3</text>
</g>
<g font-size="4.9">
<text x="256.8" y="64.2">BKP-M3D8</text>
<text x="256.8" y="76.6">BKN-M3D8</text>
<text x="50.4" y="100.5">L1</text>
<text x="56.4" y="100.5">L2</text>
<text x="62.8" y="100.5">L3</text>
<text x="74.4" y="100.5">L1C</text>
<text x="80.4" y="100.5">L2C</text>
<text x="151.7" y="116.1">B1/+</text>
<text x="158.7" y="116.1">B2</text>
<text x="165.1" y="116.1">B3</text>
<text x="171.4" y="116.1">-1</text>
<text x="177.1" y="116.1">-2</text>
<text x="216.3" y="129.5" transform="rotate(-90 216.3 129.5)">D-RDY+</text>
</g>
<g font-size="4.4">
<text x="122.8" y="3.4">由 Autodesk 由由由由由</text>
<text x="293.6" y="79.1" transform="rotate(90 293.6 79.1)">由 Autodesk 由由由由由</text>
<text x="3.5" y="130.7" transform="rotate(-90 3.5 130.7)">由 Autodesk 由由由由由</text>
<text x="174.3" y="206.4" transform="rotate(180 174.3 206.4)">由 Autodesk 由由由由由</text>
</g>
<g font-size="3.5">
<text x="281" y="56.4" transform="rotate(-90 281 56.4)">2DPC1I1</text>
<text x="287.1" y="56.7" transform="rotate(-90 287.1 56.7)">2DNC1I1</text>
<text x="185.3" y="79.5" transform="rotate(-90 185.3 79.5)">2DPC1I1</text>
<text x="194.3" y="79.4" transform="rotate(-90 194.3 79.4)">X10</text>
<text x="208" y="79.4" transform="rotate(-90 208 79.4)">X11</text>
<text x="212.5" y="79.4" transform="rotate(-90 212.5 79.4)">X12</text>
<text x="51.6" y="93.3" transform="rotate(-90 51.6 93.3)">2ARM3E1</text>
<text x="57.7" y="93.1" transform="rotate(-90 57.7 93.1)">2ASM3E1</text>
<text x="153.7" y="130.9" transform="rotate(-90 153.7 130.9)">M3-B1-B2</text>
<text x="243.9" y="137.7">2DNC1I1</text>
<text x="101.8" y="139.8" transform="rotate(-90 101.8 139.8)">Encoder Connector</text>
<text x="239.5" y="153.8">2DPC1I1</text>
</g>
<g font-size="3.4">
<text x="27.7" y="13">2ARP1I3</text>
<text x="27.7" y="20.6">2ASP1I3</text>
<text x="70.3" y="53">BHA32D10</text>
<text x="71.2" y="49.8">CP-M3C2</text>
<text x="68.5" y="59.1">額定電流6.5A</text>
<text x="72.5" y="56">2P-10A</text>
<text x="51.5" y="138.1" transform="rotate(-90 51.5 138.1)">2AM03U</text>
<text x="57.5" y="138.1" transform="rotate(-90 57.5 138.1)">2AM03V</text>
<text x="63.5" y="138.3" transform="rotate(-90 63.5 138.3)">2AM03W</text>
<text x="27.7" y="165.2">E</text>
</g>
<text font-size="3.2" x="125.8" y="142.4" transform="rotate(-90 125.8 142.4)">龍門專用線 DRV02 &gt;</text>
<text font-size="2.8" x="235.5" y="138.5" transform="rotate(-90 235.5 138.5)">BK-3</text>
<text font-size="2.1" x="235.8" y="148.7" transform="rotate(-90 235.8 148.7)">RY-M3I7</text>
<text font-size="1.9" x="240.4" y="149.3" transform="rotate(-90 240.4 149.3)">MY2NJ-24V</text>
<text font-size="1.3" x="237.6" y="146.2" transform="rotate(-90 237.6 146.2)">Coil</text>
</svg>
